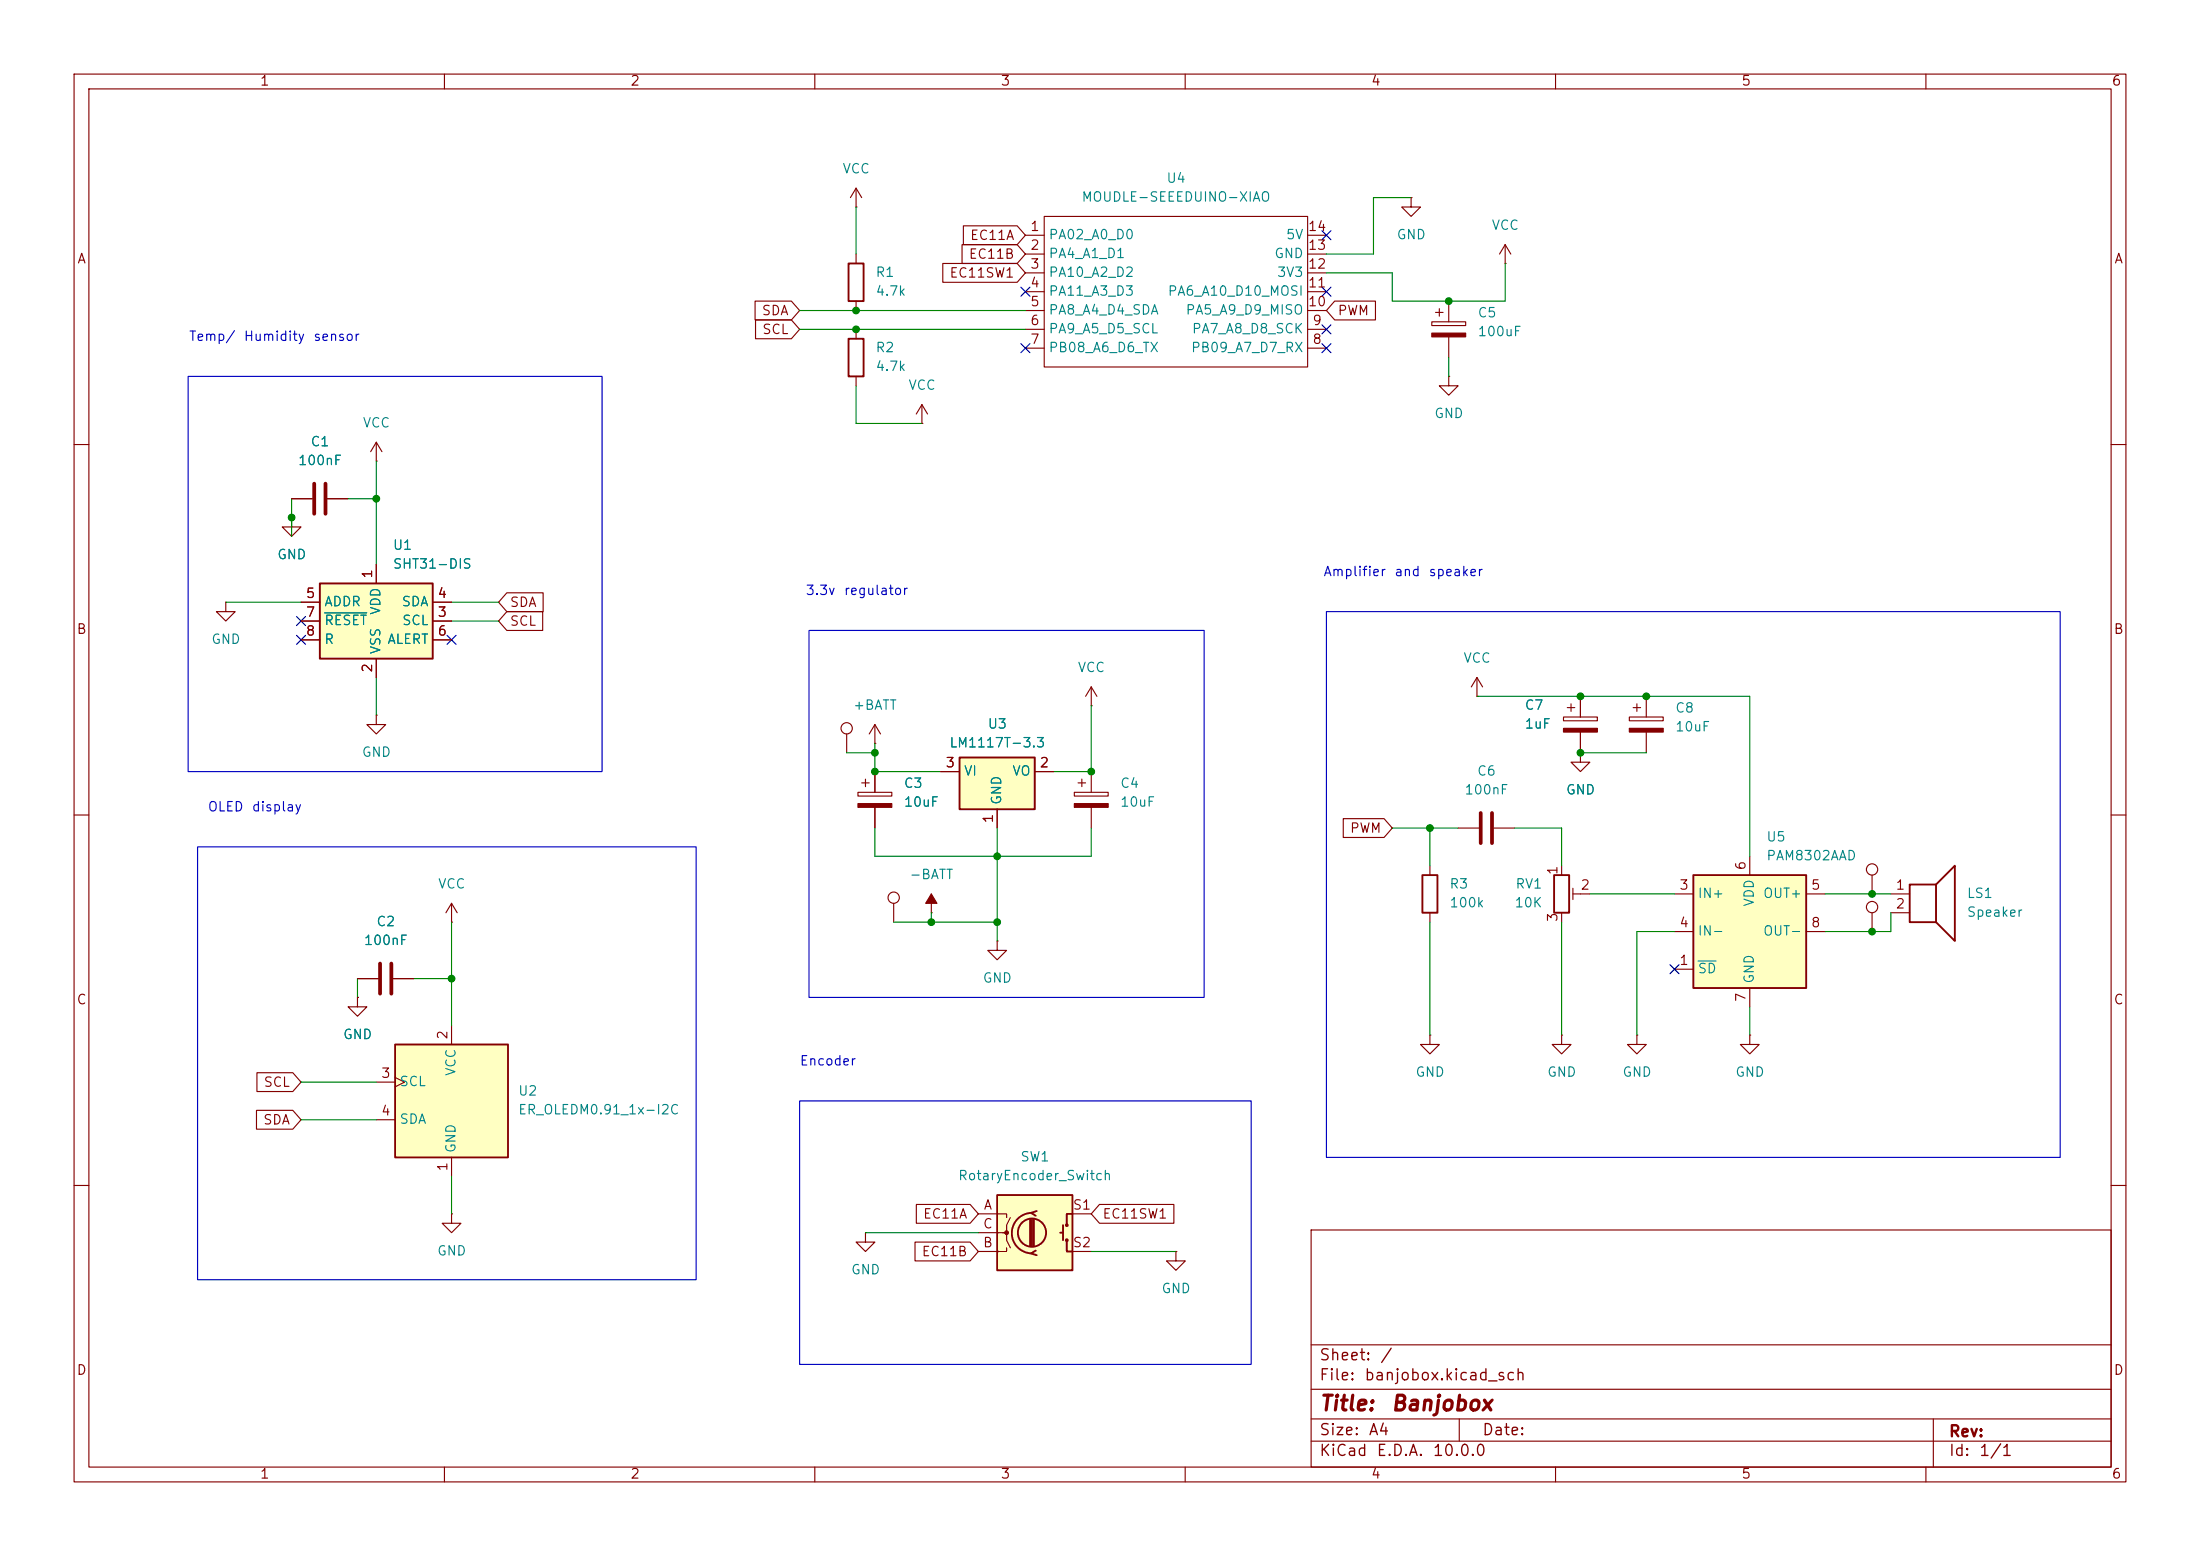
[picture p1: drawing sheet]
<svg xmlns="http://www.w3.org/2000/svg" width="297mm" height="210mm" viewBox="0 0 297 210" stroke-linecap="round" stroke-linejoin="round" font-family="sans-serif">
<g fill="none" stroke="#840000" stroke-width=".15">
<path d="M10 10h277v190h-277zM12 12h273v186h-273zM60 10v2M110 10v2M160 10v2M210 10v2M260 10v2M10 60h2M285 60h2M220 96.8h4.5v.5h-4.5zM220.5 95.5h1M221 95v1"/>
<path d="M222.2 94v2.8M222.2 98.8v2.8M10 110h2M285 110h2M61 124.5h.1M61 121.9l-.8 1.3M61 121.9l.7 1.3M61 121.9v2.6M10 160h2M177 166h108v32h-108zM285 160h2M60 198v2"/>
<path d="M110 198v2M160 198v2M177 194.5h108M177 191.5h108M177 187.5h108M177 181.5h108M197 191.5v3M210 198v2M260 198v2M261 191.5v6.5"/>
</g>
<path d="M220 98.3h4.5v.5h-4.5z" fill="#840000" stroke="#840000" stroke-width=".15"/>
<path d="M134.6 161.3h10.2v10.2h-10.2z" fill="#ffffc2"/>
<g fill="none" stroke="#840000" stroke-width=".25">
<path d="M134.6 161.3h10.2v10.2h-10.2zM139.1 164.6v3.5M139.3 163.7a2.73 2.73 0 0 0-2.7 2.7 2.73 2.73 0 0 0 2.7 2.8M139.3 164.6v3.5M139.6 164.6v3.5M139.8 168.8l-.6 .4 .8 .2M140 163.4l-.8 .3 .6 .4M143.1 166.4h.4M143.5 165.4v2M144 167.4v1.5h.8M144.8 163.8h-.8v1.6"/>
<circle cx="139.3" cy="166.4" r="1.9"/>
<circle cx="144" cy="167.4" r=".13"/>
<circle cx="144" cy="165.4" r=".13"/>
</g>
<g fill="none" stroke="#840000" stroke-width=".15">
<path d="M48.3 134.6v1.3h1.2l-1.2 1.3-1.3-1.3h1.3M48.3 134.6h.1M120.6 121.9v2.6M236.2 139.7v1.3h1.3l-1.3 1.2-1.3-1.2h1.3M236.2 139.7h.1M61 163.8v1.3h1.2l-1.2 1.3-1.3-1.3h1.3M61 163.8h.1M116.8 166.4v1.2h1.3l-1.3 1.3-1.2-1.3h1.2M116.8 166.4h.1M132.1 163.8h3.8v.5M132.1 166.4h3.8v1l.5 1M135.9 168.4v.5h-3.8"/>
<path d="M136.4 164.3l-.5 1.1v1h-.5M144.8 163.8h2.5M144.8 168.9h2.5"/>
<circle cx="120.6" cy="121.2" r=".76"/>
</g>
<circle cx="135.9" cy="166.4" r=".25" fill="#840000" stroke="#840000" stroke-width=".15"/>
<path d="M53.3 141h15.3v15.2h-15.3z" fill="#ffffc2"/>
<path d="M53.3 141h15.3v15.2h-15.3z" fill="none" stroke="#840000" stroke-width=".25"/>
<path d="M30.5 81.3v1.3h1.2l-1.2 1.2-1.3-1.2h1.3M30.5 81.3h.1M145 106.9h4.6v.5h-4.6zM145.5 105.7h1.1M146 105.2v1M147.3 104.1v2.8M147.3 109v2.8M61 138.4v2.6M50.8 146.1h2.5M50.8 151.1h2.5M53.3 145.4l1.3 .7-1.3 .6M61 156.2v2.6" fill="none" stroke="#840000" stroke-width=".15"/>
<path d="M145 108.5h4.6v.5h-4.6z" fill="#840000" stroke="#840000" stroke-width=".15"/>
<path d="M129.5 102.2h10.2v7h-10.2z" fill="#ffffc2"/>
<path d="M129.5 102.2h10.2v7h-10.2z" fill="none" stroke="#840000" stroke-width=".25"/>
<path d="M50.8 96.5v1.3h1.3l-1.3 1.3-1.3-1.3h1.3M50.8 96.5h.1M127 104.1h2.5M134.6 109.2v2.6M139.7 104.1h2.5" fill="none" stroke="#840000" stroke-width=".15"/>
<path d="M43.2 78.7h15.2v10.2h-15.2z" fill="#ffffc2"/>
<path d="M114.6 35.6h2v5h-2zM114.6 45.7h2v5.1h-2zM43.2 78.7h15.2v10.2h-15.2zM192 118.1h2.1v5.1h-2.1zM209.8 118.1h2v5.1h-2zM257.8 119.4h3.6v5.1h-3.6zM261.4 119.4l2.5-2.6v10.2l-2.5-2.5" fill="none" stroke="#840000" stroke-width=".25"/>
<g fill="none" stroke="#840000" stroke-width=".15">
<path d="M115.6 27.9h.1M115.6 25.4v2.5M115.6 34.3v1.3M115.6 25.4l-.8 1.3M115.6 25.4l.7 1.3M138.4 31.8h2.6M138.4 34.3h2.6M138.4 36.8h2.6M138.4 39.4h2.6M141 29.2h35.5v20.3h-35.5zM176.5 31.8h2.6M176.5 34.3h2.6"/>
<path d="M176.5 36.8h2.6M176.5 39.4h2.6M190.5 26.7v1.2h1.3l-1.3 1.3-1.3-1.3h1.3M190.5 26.7h.1M203.2 35.6h.1M203.2 33l-.8 1.3M203.2 33l.8 1.3M203.2 33v2.6M50.8 59.7v2.5M50.8 59.7l-.8 1.3M50.8 59.7l.8 1.3M115.6 40.6v1.3"/>
<path d="M115.6 44.5v1.2M115.6 50.8v1.3M124.5 57.2h.1M124.5 54.6l-.8 1.3M124.5 54.6l.7 1.3M124.5 54.6v2.6M138.4 41.9h2.6M138.4 44.5h2.6M138.4 47h2.6M176.5 41.9h2.6M176.5 44.5h2.6M176.5 47h2.6"/>
<path d="M193.3 43.4h4.6v.5h-4.6zM193.8 42.2h1M194.3 41.7v1M195.6 50.8v1.3h1.2l-1.2 1.2-1.3-1.2h1.3M195.6 50.8h.1M195.6 40.6v2.8M195.6 45.5v2.8M39.4 69.9v1.2h1.2l-1.2 1.3-1.3-1.3h1.3M39.4 69.9h.1M39.4 67.3h2.8M44.2 67.3h2.8M50.8 62.2h.1"/>
<path d="M50.8 76.2v2.5M40.6 83.8h2.6M40.6 81.3h2.6M40.6 86.4h2.6M50.8 88.9v2.5M58.4 83.8h2.6M58.4 81.3h2.6M58.4 86.4h2.6M118.1 97.8v2.5M118.1 97.8l-.8 1.3M118.1 97.8l.8 1.3M147.3 95.3h.1"/>
<path d="M147.3 92.7l-.7 1.3M147.3 92.7l.8 1.3M147.3 92.7v2.6M199.4 94h.1M199.4 91.4l-.8 1.3M199.4 91.4l.8 1.3M199.4 91.4v2.6M211.1 96.8h4.5v.5h-4.5zM211.6 95.5h1M212.1 95v1M213.4 94v2.8M213.4 98.8v2.8"/>
<path d="M115.8 106.9h4.6v.5h-4.6zM116.3 105.7h1M116.8 105.2v1M118.1 100.3h.1M118.1 104.1v2.8M118.1 109v2.8M193 116.8v1.3M196.8 111.8h2.8M201.7 111.8h2.8M210.8 116.8v1.3M212.3 119.9v1.5M213.4 101.6v1.3h1.2l-1.2 1.2-1.3-1.2h1.3"/>
<path d="M213.4 101.6h.1M252.7 118.1v2.6M48.3 132.1h2.8M53.1 132.1h2.8M125.7 123.2h.1M125.7 120.7v2.5M134.6 127v1.3h1.3l-1.3 1.2-1.3-1.2h1.3M134.6 127h.1M193 139.7v1.3h1.3l-1.3 1.2-1.2-1.2h1.2M193 139.7h.1M193 123.2v1.3M210.8 139.7v1.3h1.3l-1.3 1.2-1.3-1.2h1.3"/>
<path d="M210.8 139.7h.1M210.8 123.2v1.3M212.3 120.7h2.3M252.7 123.2v2.5M255.3 120.7h2.5M255.3 123.2h2.5M158.7 168.9v1.3h1.3l-1.3 1.3-1.2-1.3h1.2M158.7 168.9h.1"/>
<circle cx="252.7" cy="117.3" r=".76"/>
<circle cx="252.7" cy="122.4" r=".76"/>
</g>
<path d="M43.8 82.7h5.7" fill="none" stroke="#008484" stroke-width=".15"/>
<g fill="#840000" stroke="#840000" stroke-width=".15">
<path d="M125.7 120.7l.8 1.2h-1.5z"/>
<path d="M115.8 108.5h4.6v.5h-4.6z"/>
<path d="M193.3 45h4.6v.5h-4.6z"/>
<path d="M211.1 98.3h4.5v.5h-4.5z"/>
</g>
<path d="M42.4 65.3v4M43.9 65.3v4M199.9 109.7v4.1M201.4 109.7v4.1M51.3 130v4.1M52.8 130v4.1" fill="none" stroke="#840000" stroke-width=".51"/>
<path d="M228.6 118.1h15.2v15.3h-15.2z" fill="#ffffc2"/>
<path d="M228.6 118.1h15.2v15.3h-15.2z" fill="none" stroke="#840000" stroke-width=".25"/>
<g fill="none" stroke="#840000" stroke-width=".15">
<path d="M127.3 35.6h10l1.1 1.2-1.1 1.3h-10zM129.9 33h7.4l1.1 1.3-1.1 1.3h-7.4zM130.1 30.5h7.2l1.1 1.3-1.1 1.2h-7.2zM101.9 40.6h4.9l1.1 1.3-1.1 1.3h-4.9zM102 43.2h4.8l1.1 1.3-1.1 1.2h-4.8zM180.2 40.6h5.5v2.6h-5.5l-1.1-1.3zM39.4 69.9h.1M39.4 67.3h2.8M44.2 67.3h2.8M50.8 76.2v2.5M40.6 83.8h2.6M40.6 81.3h2.6"/>
<path d="M40.6 86.4h2.6M50.8 88.9v2.5M58.4 83.8h2.6M58.4 81.3h2.6M58.4 86.4h2.6M68.4 82.5h4.9v2.6h-4.9l-1.1-1.3zM68.4 80h4.9v2.6h-4.9l-1.1-1.3zM114.3 99.1v2.5M213.4 94v2.8M213.4 98.8v2.8M118.1 104.1v2.8M118.1 109v2.8"/>
<path d="M127 104.1h2.5M134.6 109.2v2.6M139.7 104.1h2.5M181.3 110.5h5.5l1.2 1.3-1.2 1.2h-5.5zM213.4 101.6h.1M236.2 115.6v2.5M48.3 134.6h.1M48.3 132.1h2.8M53.1 132.1h2.8M221 139.7v1.3h1.2l-1.2 1.2-1.3-1.2h1.3M221 139.7h.1M226.1 130.8h2.5"/>
<path d="M226.1 120.7h2.5M226.1 125.7h2.5M236.2 133.4v2.5M243.8 120.7h2.6M243.8 125.7h2.6M34.6 149.9h4.9l1.1 1.2-1.1 1.3h-4.9zM34.7 144.8h4.8l1.1 1.3-1.1 1.2h-4.8zM123.5 167.6h7.5l1.1 1.3-1.1 1.3h-7.5zM123.7 162.6h7.3l1.1 1.2-1.1 1.3h-7.3zM148.4 162.6h10.1v2.5h-10.1l-1.1-1.3z"/>
<circle cx="114.3" cy="98.3" r=".76"/>
</g>
<path d="M43.8 82.7h5.7M229.2 129.7h2.5" fill="none" stroke="#008484" stroke-width=".15"/>
<g fill="none" stroke="#008400" stroke-width=".15">
<path d="M115.6 27.9v6.4M190.5 26.7h-5.1v7.6h-6.3M203.2 35.6v5h-15.2v-3.8h-8.9M107.9 41.9h30.5M107.9 44.5h30.5M115.6 52.1v5.1h8.9M195.6 48.3v2.5M39.4 67.3v5.1M47 67.3h3.8M50.8 62.2v14M30.5 81.3h10.1M50.8 91.4v5.1"/>
<path d="M61 81.3h6.3M61 83.8h6.3M147.3 95.3v8.8h-5.1M199.4 94h36.8v21.6M114.3 101.6h3.8M118.1 100.3v3.8h8.9M118.1 111.8v3.8h29.2v-3.8M134.6 111.8v15.2M188 111.8h8.8M193 111.8v5M204.5 111.8h6.3v5M213.4 101.6h8.8"/>
<path d="M48.3 132.1v2.5M55.9 132.1h5.1M61 124.5v13.9M120.6 124.5h14M125.7 123.2v1.3M193 124.5v15.2M210.8 124.5v15.2M214.6 120.7h11.5M226.1 125.7h-5.1v14M236.2 135.9v3.8M246.4 120.7h8.9M255.3 123.2v2.5h-8.9"/>
<path d="M40.6 151.1h10.2M40.6 146.1h10.2M61 158.8v5M116.8 166.4h15.3M147.3 168.9h11.4"/>
</g>
<g fill="none" stroke="#000084" stroke-width=".15">
<path d="M137.8 38.8l1.2 1.2M139 38.8l-1.2 1.2M178.5 31.1l1.2 1.3M178.5 38.8l1.2 1.2M179.7 31.1l-1.2 1.3M179.7 38.8l-1.2 1.2M137.8 46.4l1.2 1.2M139 46.4l-1.2 1.2M178.5 43.8l1.2 1.3M178.5 46.4l1.2 1.2M179.7 43.8l-1.2 1.3M179.7 46.4l-1.2 1.2"/>
<path d="M40 85.8l1.2 1.2M40 83.2l1.2 1.2M41.2 85.8l-1.2 1.2M41.2 83.2l-1.2 1.2M60.4 85.8l1.2 1.2M61.6 85.8l-1.2 1.2M225.5 130.2l1.2 1.2M226.7 130.2l-1.2 1.2"/>
</g>
<path d="M25.4 50.8h55.9v53.3h-55.9zM109.2 85.1h53.4v49.5h-53.4zM179.1 82.6h99v73.6h-99zM26.7 114.3h67.3v58.4h-67.3zM107.9 148.6h61v35.6h-61z" fill="none" stroke="#0000c2" stroke-width=".15"/>
<g fill="#008400" stroke="#008400" stroke-width=".14">
<circle cx="125.7" cy="124.5" r=".46"/>
<circle cx="134.6" cy="124.5" r=".46"/>
<circle cx="193" cy="111.8" r=".46"/>
<circle cx="213.4" cy="101.6" r=".46"/>
<circle cx="252.7" cy="120.7" r=".46"/>
<circle cx="252.7" cy="125.7" r=".46"/>
<circle cx="118.1" cy="101.6" r=".46"/>
<circle cx="115.6" cy="41.9" r=".46"/>
<circle cx="115.6" cy="44.5" r=".46"/>
<circle cx="222.2" cy="94" r=".46"/>
<circle cx="213.4" cy="94" r=".46"/>
<circle cx="147.3" cy="104.1" r=".46"/>
<circle cx="134.6" cy="115.6" r=".46"/>
<circle cx="195.6" cy="40.6" r=".46"/>
<circle cx="39.4" cy="69.9" r=".46"/>
<circle cx="50.8" cy="67.3" r=".46"/>
<circle cx="118.1" cy="104.1" r=".46"/>
<circle cx="61" cy="132.1" r=".46"/>
</g>
<g font-size="2" fill="#840000">
<text x="178" y="190.9">Title:</text>
<text x="187.7" y="190.9">Banjobox</text>
</g>
<g font-size="1.5" fill="#840000">
<text x="178" y="184">Sheet:</text>
<text x="186.2" y="184">/</text>
<text x="178" y="186.7">File:</text>
<text x="184.1" y="186.7">banjobox.kicad_sch</text>
<text x="178" y="196.9">KiCad</text>
<text x="178" y="194.1">Size:</text>
<text x="184.7" y="194.1">A4</text>
<text x="185.7" y="196.9">E.D.A.</text>
<text x="193.3" y="196.9">10.0.0</text>
<text x="200" y="194.1">Date:</text>
<text x="263" y="194.3">Rev:</text>
<text x="263" y="196.9">Id:</text>
<text x="267.1" y="196.9">1/1</text>
</g>
<g font-size="1.3" fill="#840000">
<text x="35" y="11.9">1</text>
<text x="85" y="11.9">2</text>
<text x="135" y="11.9">3</text>
<text x="185" y="11.9">4</text>
<text x="235" y="11.9">5</text>
<text x="285" y="11.9">6</text>
<text x="10.3" y="35.9">A</text>
<text x="130.7" y="35.2">EC11B</text>
<text x="130.9" y="32.7">EC11A</text>
<text x="139" y="31.5">1</text>
<text x="139" y="34">2</text>
<text x="176.5" y="34">13</text>
<text x="176.5" y="31.5">14</text>
<text x="285.3" y="35.9">A</text>
<text x="128.1" y="37.8">EC11SW1</text>
<text x="139" y="36.6">3</text>
<text x="139" y="39.1">4</text>
<text x="139" y="41.7">5</text>
<text x="176.5" y="41.7">10</text>
<text x="176.5" y="39.1">11</text>
<text x="176.5" y="36.6">12</text>
<text x="102.7" y="42.9">SDA</text>
<text x="102.8" y="45.4">SCL</text>
<text x="139" y="44.2">6</text>
<text x="139" y="46.7">7</text>
<text x="177.1" y="46.7">8</text>
<text x="177.1" y="44.2">9</text>
<text x="180.5" y="42.9">PWM</text>
<text x="41.2" y="81">5</text>
<text x="41.2" y="83.6">7</text>
<text x="50.5" y="78.2" transform="rotate(-90 50.5 78.2)">1</text>
<text x="59" y="83.6">3</text>
<text x="59" y="81">4</text>
<text x="68.7" y="82.2">SDA</text>
<text x="10.3" y="85.9">B</text>
<text x="41.2" y="86.1">8</text>
<text x="59" y="86.1">6</text>
<text x="68.7" y="84.8">SCL</text>
<text x="285.3" y="85.9">B</text>
<text x="50.5" y="90.9" transform="rotate(-90 50.5 90.9)">2</text>
<text x="127.6" y="103.9">3</text>
<text x="140.3" y="103.9">2</text>
<text x="134.4" y="111.2" transform="rotate(-90 134.4 111.2)">1</text>
<text x="182.2" y="112.7">PWM</text>
<text x="210.6" y="118.2" transform="rotate(-90 210.6 118.2)">1</text>
<text x="236" y="117.5" transform="rotate(-90 236 117.5)">6</text>
<text x="210.6" y="124.5" transform="rotate(-90 210.6 124.5)">3</text>
<text x="213.3" y="120.4">2</text>
<text x="226.6" y="120.4">3</text>
<text x="226.6" y="125.5">4</text>
<text x="244.4" y="120.4">5</text>
<text x="244.4" y="125.5">8</text>
<text x="255.8" y="120.4">1</text>
<text x="255.8" y="122.9">2</text>
<text x="226.6" y="130.6">1</text>
<text x="10.3" y="135.9">C</text>
<text x="236" y="135.3" transform="rotate(-90 236 135.3)">7</text>
<text x="285.3" y="135.9">C</text>
<text x="60.7" y="140.4" transform="rotate(-90 60.7 140.4)">2</text>
<text x="35.5" y="147">SCL</text>
<text x="51.4" y="145.8">3</text>
<text x="35.4" y="152.1">SDA</text>
<text x="51.4" y="150.9">4</text>
<text x="60.7" y="158.2" transform="rotate(-90 60.7 158.2)">1</text>
<text x="124.5" y="164.8">EC11A</text>
<text x="132.6" y="166.1">C</text>
<text x="132.7" y="163.6">A</text>
<text x="144.7" y="163.6">S1</text>
<text x="148.7" y="164.8">EC11SW1</text>
<text x="124.3" y="169.9">EC11B</text>
<text x="132.6" y="168.7">B</text>
<text x="144.7" y="168.7">S2</text>
<text x="10.3" y="185.9">D</text>
<text x="285.3" y="185.9">D</text>
<text x="35" y="199.9">1</text>
<text x="85" y="199.9">2</text>
<text x="135" y="199.9">3</text>
<text x="185" y="199.9">4</text>
<text x="235" y="199.9">5</text>
<text x="285" y="199.9">6</text>
</g>
<g font-size="1.3" fill="#008484">
<text x="113.7" y="23.7">VCC</text>
<text x="145.9" y="27.5">MOUDLE-SEEEDUINO-XIAO</text>
<text x="157.4" y="25">U4</text>
<text x="141.5" y="32.6">PA02_A0_D0</text>
<text x="141.5" y="35.2">PA4_A1_D1</text>
<text x="171.9" y="35.2">GND</text>
<text x="173.5" y="32.6">5V</text>
<text x="188.5" y="32.6">GND</text>
<text x="201.3" y="31.3">VCC</text>
<text x="118.1" y="37.7">R1</text>
<text x="118.1" y="40.2">4.7k</text>
<text x="141.5" y="37.7">PA10_A2_D2</text>
<text x="141.5" y="40.2">PA11_A3_D3</text>
<text x="157.6" y="40.2">PA6_A10_D10_MOSI</text>
<text x="172.3" y="37.7">3V3</text>
<text x="118.1" y="47.9">R2</text>
<text x="141.5" y="42.8">PA8_A4_D4_SDA</text>
<text x="141.5" y="45.3">PA9_A5_D5_SCL</text>
<text x="141.5" y="47.9">PB08_A6_D6_TX</text>
<text x="160" y="42.8">PA5_A9_D9_MISO</text>
<text x="160.7" y="47.9">PB09_A7_D7_RX</text>
<text x="160.8" y="45.3">PA7_A8_D8_SCK</text>
<text x="199.4" y="43.2">C5</text>
<text x="199.4" y="45.7">100uF</text>
<text x="118.1" y="50.4">4.7k</text>
<text x="122.5" y="52.9">VCC</text>
<text x="48.9" y="58">VCC</text>
<text x="193.5" y="56.7">GND</text>
<text x="40.1" y="63.1">100nF</text>
<text x="41.8" y="60.6">C1</text>
<text x="37.3" y="75.8">GND</text>
<text x="53" y="77.1">SHT31-DIS</text>
<text x="53" y="74.5">U1</text>
<text x="43.7" y="82.1">ADDR</text>
<text x="51.7" y="83.1" transform="rotate(-90 51.7 83.1)">VDD</text>
<text x="54.1" y="82.1">SDA</text>
<text x="28.4" y="87.2">GND</text>
<text x="43.7" y="84.7">RESET</text>
<text x="43.7" y="87.2">R</text>
<text x="51.7" y="88.4" transform="rotate(-90 51.7 88.4)">VSS</text>
<text x="52.2" y="87.2">ALERT</text>
<text x="54.2" y="84.7">SCL</text>
<text x="197.5" y="89.8">VCC</text>
<text x="145.4" y="91">VCC</text>
<text x="115.1" y="96.1">+BATT</text>
<text x="128.1" y="101.2">LM1117T-3.3</text>
<text x="133.2" y="98.7">U3</text>
<text x="205.7" y="96.1">C7</text>
<text x="205.7" y="98.7">1uF</text>
<text x="226.1" y="96.5">C8</text>
<text x="226.1" y="99">10uF</text>
<text x="48.8" y="102.5">GND</text>
<text x="121.9" y="106.7">C3</text>
<text x="130" y="105">VI</text>
<text x="136.6" y="105">VO</text>
<text x="151.1" y="106.7">C4</text>
<text x="197.6" y="107.5">100nF</text>
<text x="199.3" y="105">C6</text>
<text x="211.3" y="107.5">GND</text>
<text x="121.9" y="109.2">10uF</text>
<text x="135.5" y="108.7" transform="rotate(-90 135.5 108.7)">GND</text>
<text x="151.1" y="109.2">10uF</text>
<text x="238.4" y="113.9">U5</text>
<text x="122.7" y="119">-BATT</text>
<text x="238.4" y="116.4">PAM8302AAD</text>
<text x="50.7" y="125.3">C2</text>
<text x="59" y="120.2">VCC</text>
<text x="195.6" y="120.2">R3</text>
<text x="195.6" y="122.8">100k</text>
<text x="204.4" y="122.8">10K</text>
<text x="204.5" y="120.2">RV1</text>
<text x="229.1" y="121.5">IN+</text>
<text x="237.1" y="122.4" transform="rotate(-90 237.1 122.4)">VDD</text>
<text x="237.9" y="121.5">OUT+</text>
<text x="265.4" y="121.5">LS1</text>
<text x="265.4" y="124.1">Speaker</text>
<text x="49" y="127.9">100nF</text>
<text x="229.1" y="131.7">SD</text>
<text x="229.1" y="126.6">IN-</text>
<text x="237.9" y="126.6">OUT-</text>
<text x="132.6" y="132.9">GND</text>
<text x="237.1" y="132.8" transform="rotate(-90 237.1 132.8)">GND</text>
<text x="46.2" y="140.6">GND</text>
<text x="53.8" y="146.9">SCL</text>
<text x="61.8" y="145.3" transform="rotate(-90 61.8 145.3)">VCC</text>
<text x="69.9" y="148.2">U2</text>
<text x="191" y="145.6">GND</text>
<text x="208.8" y="145.6">GND</text>
<text x="218.9" y="145.6">GND</text>
<text x="234.2" y="145.6">GND</text>
<text x="53.8" y="152">SDA</text>
<text x="61.8" y="155.7" transform="rotate(-90 61.8 155.7)">GND</text>
<text x="69.9" y="150.7">ER_OLEDM0.91_1x-I2C</text>
<text x="129.3" y="159.6">RotaryEncoder_Switch</text>
<text x="137.7" y="157.1">SW1</text>
<text x="58.9" y="169.8">GND</text>
<text x="114.8" y="172.3">GND</text>
<text x="156.7" y="174.9">GND</text>
</g>
<g font-size="1.3" fill="#0000c2">
<text x="25.4" y="46.3">Temp/</text>
<text x="32.8" y="46.3">Humidity</text>
<text x="42.2" y="46.3">sensor</text>
<text x="108.7" y="80.6">3.3v</text>
<text x="113.8" y="80.6">regulator</text>
<text x="178.6" y="78.1">Amplifier</text>
<text x="188.2" y="78.1">and</text>
<text x="192.8" y="78.1">speaker</text>
<text x="28" y="109.8">OLED</text>
<text x="33.9" y="109.8">display</text>
<text x="107.9" y="144.1">Encoder</text>
</g>
</svg>
